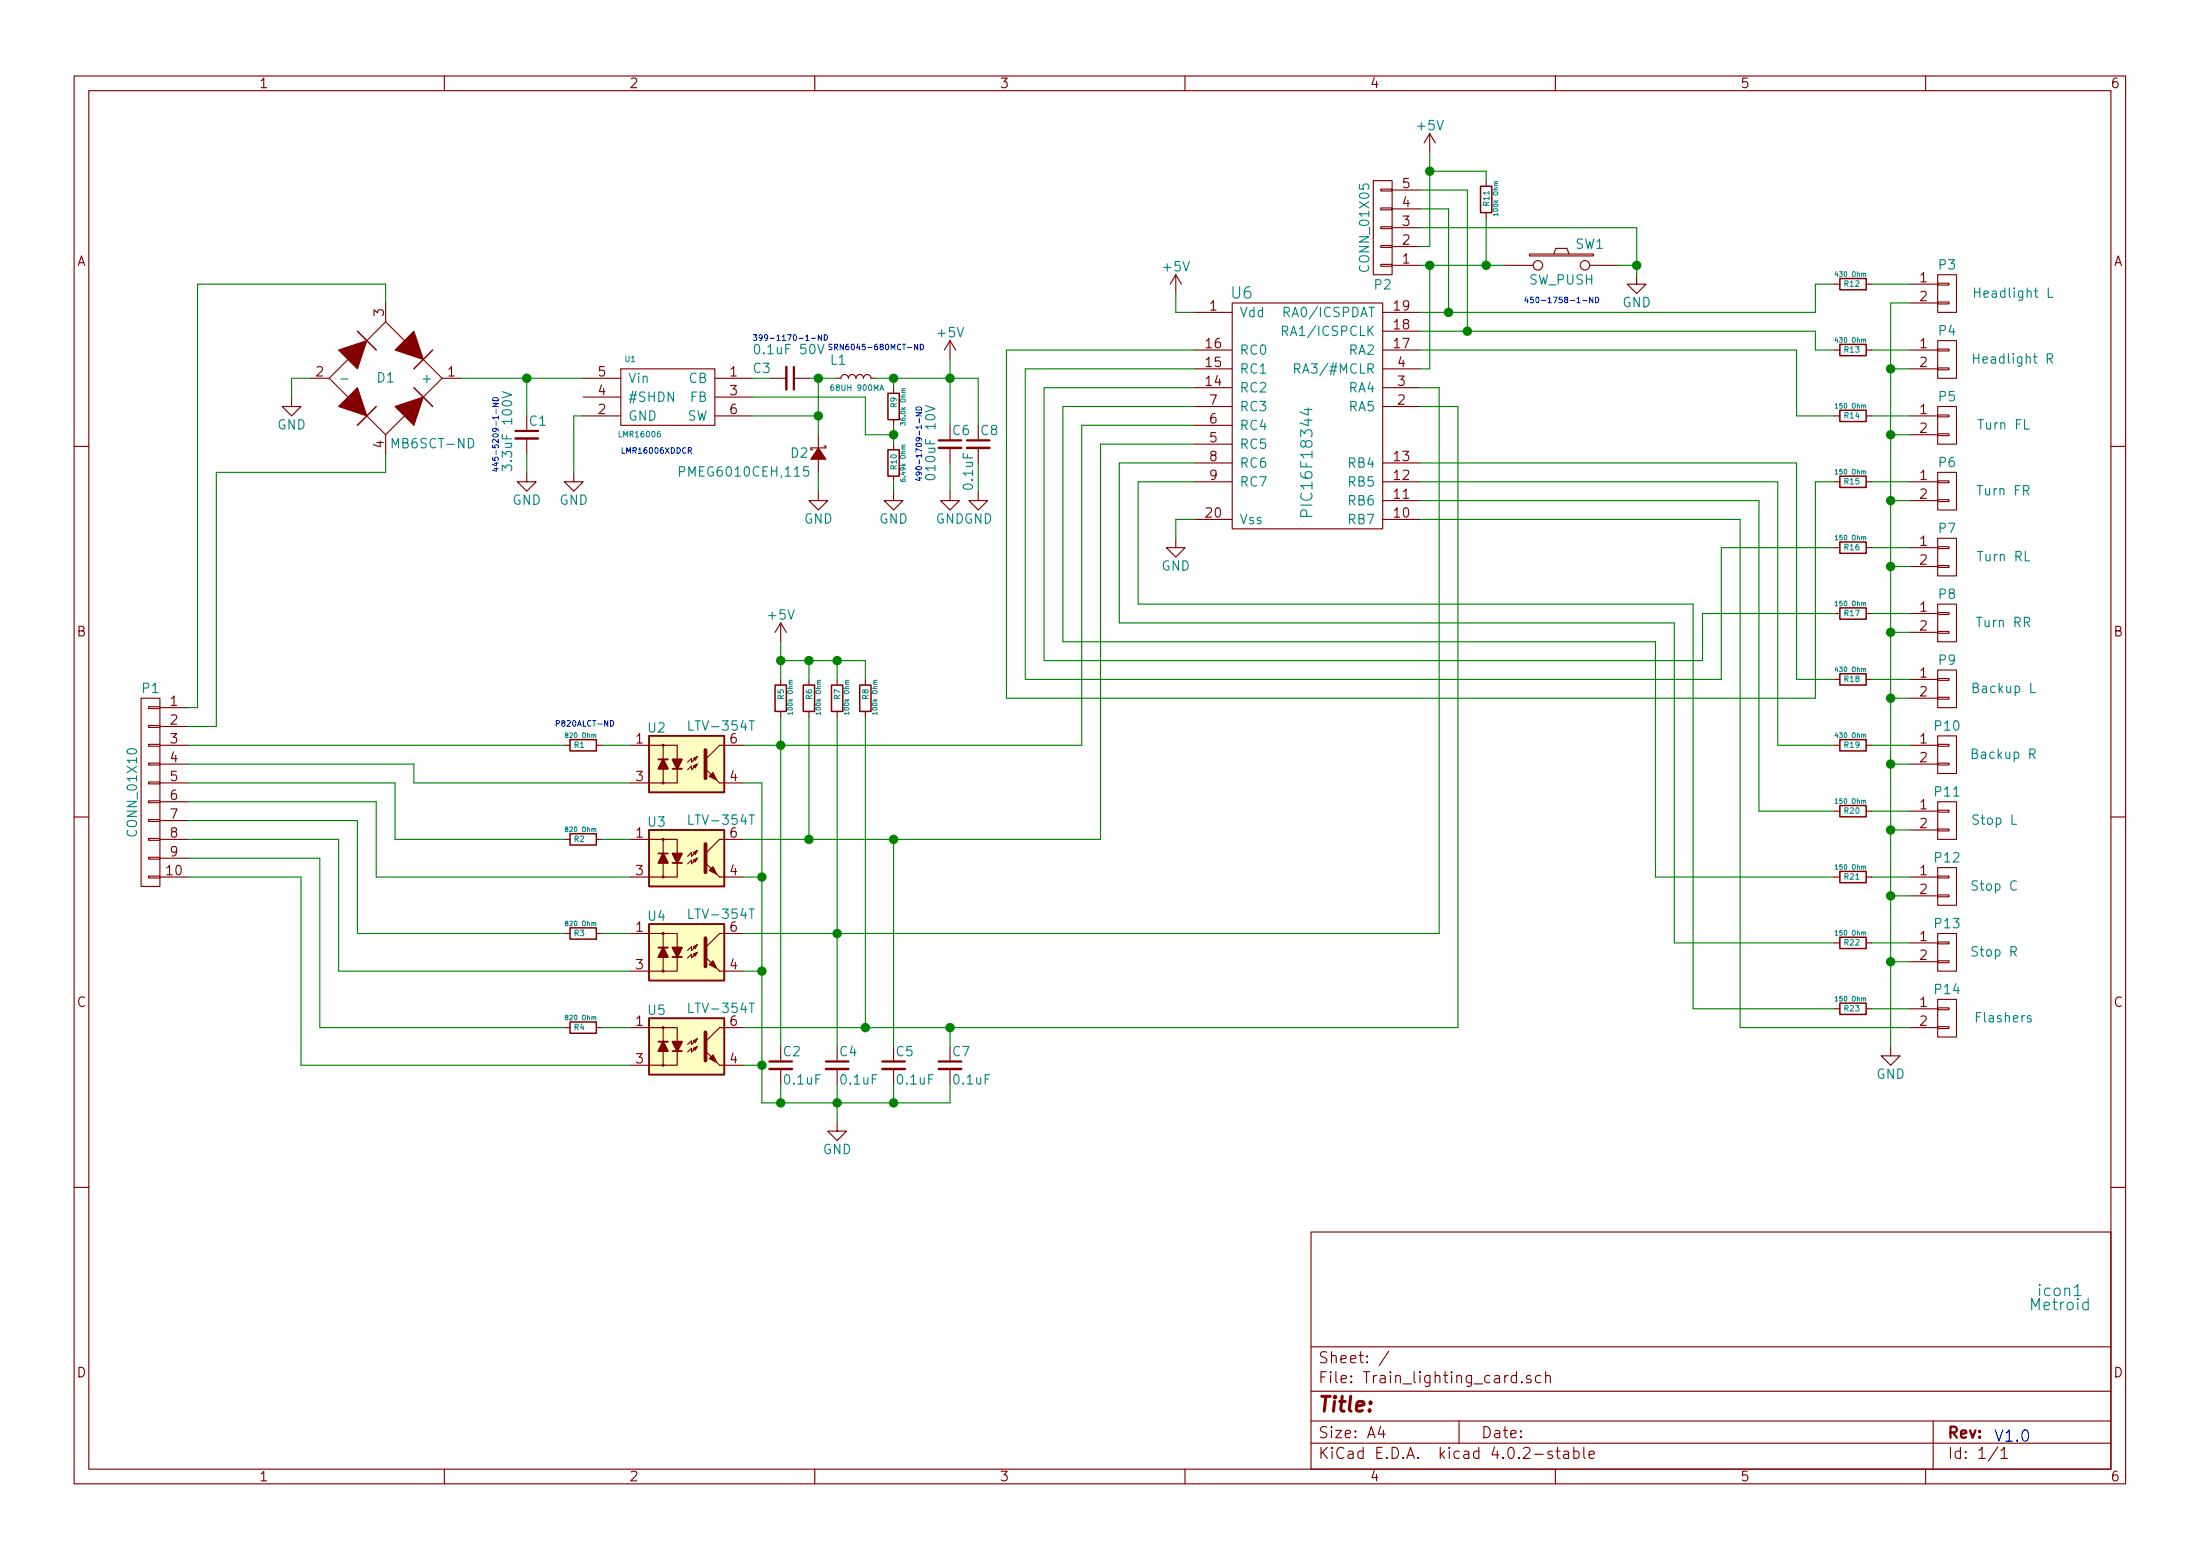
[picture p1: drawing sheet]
<svg xmlns="http://www.w3.org/2000/svg" width="297mm" height="210mm" viewBox="0 0 297 210" stroke-linecap="round" stroke-linejoin="round" font-family="sans-serif">
<g fill="none" stroke="#840000" stroke-width=".15">
<path d="M10 10.3h277v189.9h-277zM12 12.2h273v186.1h-273zM60 10.3v1.9M110 10.3v1.9M160 10.3v1.9M193 18l-.7 1.3M193 18v2.6M193 18l.8 1.3M210 10.3v1.9M260 10.3v1.9M158.7 37.1l-.7 1.2M158.7 37.1v2.5"/>
<path d="M158.7 37.1l.8 1.2M185.4 24.4h2.6v12.7h-2.6zM186.4 25.5h1.6v.3h-1.6zM186.4 28.1h1.6v.2h-1.6zM186.4 30.6h1.6v.3h-1.6zM186.4 33.1h1.6v.3h-1.6zM186.4 35.7h1.6v.2h-1.6zM188 35.8h3.8M188 33.3h3.8M188 30.7h3.8M188 28.2h3.8M188 25.6h3.8"/>
<path d="M200.7 24.4v.7M200.7 28.7v.8M203.2 35.8h3.8M206.5 34.3h8.6v.2h-8.6zM209.8 34.3l.3-.8h1.5l.2 .8M214.6 35.8h3.8M221 37.1v1.2h1.2l-1.2 1.3-1.3-1.3h1.3M247.6 38.3h.8M252 38.3h.7M257.8 38.3h3.8M261.6 38.2h1.5v.3h-1.5zM261.6 37.1h2.6v5.1h-2.6z"/>
<path d="M39.4 53.6v1.3h1.2l-1.2 1.2-1.3-1.2h1.3M41.9 51h2.5M44.4 51l2.6 2.6M47 48.5l-2.6 2.5M49.5 56.1l2.6 2.6M52.1 43.4l-2.6 2.6M52.1 43.4l2.5 2.6M52.1 40.9v2.5M52.1 58.7v2.5M54.6 56.1l-2.5 2.6M57.1 48.5l2.6 2.5M59.7 51h2.5"/>
<path d="M59.7 51l-2.6 2.6M71.1 59.2v2M78.7 56.1h5.1M78.7 51h5.1M78.7 53.6h5.1M83.8 49.8h12.7v7.6h-12.7zM96.5 56.1h5.1M96.5 51h5.1M96.5 53.6h5.1M104.1 51h2.1M107.3 51h1.9M110.5 58.7v1.7"/>
<path d="M113 51h.5a.51 .51 0 0 1 .5-.5 .51 .51 0 0 1 .6 .5 .51 .51 0 0 1 .5-.5 .51 .51 0 0 1 .5 .5 .51 .51 0 0 1 .5-.5 .51 .51 0 0 1 .5 .5 .51 .51 0 0 1 .5-.5 .51 .51 0 0 1 .5 .5h.5M120.6 52.3v.8M120.6 56.6v.8M120.6 59.9v.8M128.3 46v2.5M128.3 46l-.8 1.2M128.3 46l.7 1.2M161.3 42.2h5.1M161.3 54.9h5.1M161.3 52.3h5.1M161.3 49.8h5.1M161.3 59.9h5.1"/>
<path d="M161.3 57.4h5.1M161.3 47.2h5.1M166.4 40.9h20.3v30.5h-20.3zM186.7 42.2h5.1M186.7 54.9h5.1M186.7 52.3h5.1M186.7 49.8h5.1M186.7 47.2h5.1M186.7 44.7h5.1M247.6 47.2h.8M247.6 56.1h.8M252 47.2h.7"/>
<path d="M252 56.1h.7M257.8 49.8h3.8M257.8 47.2h3.8M257.8 40.9h3.8M257.8 56.1h3.8M257.8 58.7h3.8M261.6 40.8h1.5v.2h-1.5zM261.6 49.7h1.5v.2h-1.5zM261.6 47.1h1.5v.3h-1.5zM261.6 46h2.6v5h-2.6zM261.6 58.5h1.5v.3h-1.5zM261.6 56h1.5v.3h-1.5z"/>
<path d="M261.6 54.9h2.6v5h-2.6zM10 60.2h2M71.1 63.7v1.3h1.3l-1.3 1.3-1.3-1.3h1.3M77.5 63.7v1.3h1.2l-1.2 1.3-1.3-1.3h1.3M110.5 66.3v1.3h1.3l-1.3 1.2-1.3-1.2h1.3M110.5 62v1.7M111.3 60.2h.2v.2h-2v.3h.2M120.6 66.3v1.3h1.3l-1.3 1.2-1.2-1.2h1.2M120.6 64.3v.7M128.3 66.3v1.3h1.2l-1.2 1.2-1.3-1.2h1.3M128.3 60.4v2.1M132.1 66.3v1.3h1.2l-1.2 1.2-1.3-1.2h1.3"/>
<path d="M132.1 60.4v2.1M158.7 72.6v1.3h1.3l-1.3 1.3-1.2-1.3h1.2M161.3 62.5h5.1M161.3 65h5.1M161.3 70.1h5.1M186.7 62.5h5.1M186.7 65h5.1M186.7 70.1h5.1M186.7 67.6h5.1M247.6 65h.8M247.6 73.9h.8M252 65h.7"/>
<path d="M252 73.9h.7M257.8 65h3.8M257.8 67.6h3.8M257.8 73.9h3.8M257.8 76.4h3.8M261.6 67.4h1.5v.3h-1.5zM261.6 64.9h1.5v.2h-1.5zM261.6 63.7h2.6v5.1h-2.6zM261.6 76.3h1.5v.3h-1.5zM261.6 73.8h1.5v.2h-1.5zM261.6 72.6h2.6v5.1h-2.6zM285 60.2h2"/>
<path d="M19 94.2h2.6v25.4h-2.6zM20.1 97.9h1.5v.3h-1.5zM20.1 95.4h1.5v.2h-1.5zM21.6 95.5h3.8M21.6 98h3.8M105.4 84.1v2.5M105.4 91.7v.8M105.4 96v.8M105.4 84.1l-.8 1.2M105.4 84.1l.8 1.2M109.2 91.7v.8M109.2 96v.8"/>
<path d="M113 91.7v.8M113 96v.8M116.8 91.7v.8M116.8 96v.8M247.6 82.8h.8M247.6 91.7h.8M252 82.8h.7M252 91.7h.7M257.8 82.8h3.8M257.8 85.3h3.8M257.8 91.7h3.8M257.8 94.2h3.8"/>
<path d="M261.6 85.2h1.5v.3h-1.5zM261.6 82.7h1.5v.2h-1.5zM261.6 81.5h2.6v5.1h-2.6zM261.6 94.1h1.5v.3h-1.5zM261.6 91.6h1.5v.2h-1.5zM261.6 90.4h2.6v5.1h-2.6zM261.6 99.3h2.6v5.1h-2.6zM10 110.3h2M20.1 118.2h1.5v.3h-1.5zM20.1 115.7h1.5v.2h-1.5zM20.1 113.2h1.5v.2h-1.5zM20.1 110.6h1.5v.3h-1.5z"/>
<path d="M20.1 108.1h1.5v.2h-1.5zM20.1 105.5h1.5v.3h-1.5zM20.1 103h1.5v.2h-1.5zM20.1 100.5h1.5v.2h-1.5zM21.6 100.6h3.8M21.6 103.1h3.8M21.6 118.4h3.8M21.6 105.7h3.8M21.6 108.2h3.8M21.6 110.7h3.8M21.6 113.3h3.8M21.6 115.8h3.8"/>
<path d="M76.2 100.6h.8M76.2 113.3h.8M80.5 100.6h.8M80.5 113.3h.8M85.1 100.6h6.3v1.9M85.1 113.3h6.3v1.9M89.5 100.6v1.9M89.5 103.8v1.9M89.5 113.3v1.9M89.5 116.5v1.9M91.4 103.8v1.9h-6.3M91.4 116.5v1.9h-6.3"/>
<path d="M93.6 102.4l.5-.3-.2 .5zM93.6 115.1l.5-.3-.2 .5zM94.1 102.1l-.7 .8v-.5l-.6 .5M94.1 103.1l-.2 .5-.3-.2 .5-.3-.7 .8v-.5l-.6 .5M94.1 114.8l-.7 .8v-.5l-.6 .5M94.1 115.8l-.2 .5-.3-.2 .5-.3-.7 .8v-.5l-.6 .5M97.2 118.4h3.1M97.2 105.7h3.1M100.3 100.6h-3.1l-2 1.9M100.3 113.3h-3.1l-2 1.9M247.6 100.6h.8M247.6 109.5h.8"/>
<path d="M247.6 118.4h.8M252 100.6h.7M252 109.5h.7M252 118.4h.7M257.8 100.6h3.8M257.8 103.1h3.8M257.8 109.5h3.8M257.8 112h3.8M257.8 118.4h3.8M261.6 103h1.5v.2h-1.5zM261.6 100.5h1.5v.2h-1.5zM261.6 111.9h1.5v.2h-1.5z"/>
<path d="M261.6 109.3h1.5v.3h-1.5zM261.6 108.2h2.6v5.1h-2.6zM261.6 118.2h1.5v.3h-1.5zM261.6 117.1h2.6v5.1h-2.6zM285 110.3h2M76.2 138.7h.8M76.2 126h.8M80.5 138.7h.8M80.5 126h.8M85.1 126h6.3v1.9M85.1 138.7h6.3v1.9M89.5 126v1.9"/>
<path d="M89.5 129.2v1.9M89.5 138.7v1.9M91.4 129.2v1.9h-6.3M93.6 127.8l.5-.3-.2 .5zM94.1 127.5l-.7 .8v-.5l-.6 .5M94.1 128.5l-.2 .5-.3-.2 .5-.3-.7 .8v-.5l-.6 .5M97.2 131.1h3.1M100.3 138.7h-3.1l-2 1.9M100.3 126h-3.1l-2 1.9M247.6 127.2h.8M247.6 136.1h.8M252 127.2h.7"/>
<path d="M252 136.1h.7M257.8 120.9h3.8M257.8 127.2h3.8M257.8 129.8h3.8M257.8 136.1h3.8M257.8 138.7h3.8M261.6 120.8h1.5v.2h-1.5zM261.6 129.7h1.5v.2h-1.5zM261.6 127.1h1.5v.3h-1.5zM261.6 126h2.6v5.1h-2.6zM261.6 138.6h1.5v.2h-1.5zM261.6 136h1.5v.3h-1.5z"/>
<path d="M261.6 134.9h2.6v5h-2.6zM89.5 141.9v1.9M91.4 141.9v1.9h-6.3M93.6 140.5l.5-.3-.2 .5zM94.1 140.2l-.7 .8v-.5l-.6 .5M94.1 141.2l-.2 .5-.3-.2 .5-.3-.7 .8v-.5l-.6 .5M97.2 143.8h3.1M105.4 144.3v2M113 151.4v1.2h1.3l-1.3 1.3-1.2-1.3h1.2M113 144.3v2M120.6 144.3v2M128.3 144.3v2"/>
<path d="M255.3 141.2v1.3h1.2l-1.2 1.3-1.3-1.3h1.3M10 160.2h2M177 166.3h108v32h-108zM285 160.2h2M60 198.3v1.9M110 198.3v1.9M160 198.3v1.9M177 194.8h108M177 191.8h108M177 187.8h108M177 181.8h108M186.4 192.5l-.3 1h.9"/>
<path d="M186.8 193v1M187.5 182.3l-1.3 2M197 191.8v3M204.7 185.7l-.4-.1-.3 .3 .1 .6 .2 .1 .4-.1M204.7 185.1v1.5M205.5 186.5v.1l-.1-.1h.1v.1M206.7 185.7a.37 .37 0 0 0-.6 .1v.1a.54 .54 0 0 0 .6 .3l.1 .1-.1 .2-.2 .1-.4-.1M208 185.7l-.4-.1-.3 .3 .1 .6 .2 .1 .4-.1M208.7 185.7a.38 .38 0 0 1 .6 .1v.8M208.7 185.1v1.5M209.6 195.9a.37 .37 0 0 0-.6 .1v.1a.54 .54 0 0 0 .6 .3l.1 .1-.1 .2-.2 .1-.4-.1M210 198.3v1.9"/>
<path d="M210.1 195.8h.5M210.3 195.3v1.3l.2 .2h.1M211.2 195.9l.1-.1 .4 .1 .1 .9M211.8 196.2l-.5 .1-.2 .2 .1 .2 .1 .1 .5-.1M212.5 195.9a.48 .48 0 0 1 .6 .1l.1 .1-.1 .6a.48 .48 0 0 1-.6 0M212.5 195.3v1.5M213.8 195.3v1.3l.2 .2M214.6 196.3l.7-.1-.1-.3-.4-.1-.2 .2v.7l.2 .1 .4-.1M260 198.3v1.9M261 191.8v6.5M269.7 195.2l-1.2 2M270.2 195.8l.4-.5v1.5"/>
<path d="M270.2 196.8h.8"/>
<circle cx="207.6" cy="35.8" r=".63"/>
<circle cx="214" cy="35.8" r=".63"/>
<circle cx="89.5" cy="118.4" r=".13"/>
<circle cx="89.5" cy="100.6" r=".13"/>
<circle cx="89.5" cy="105.7" r=".13"/>
<circle cx="89.5" cy="113.3" r=".13"/>
<circle cx="89.5" cy="131.1" r=".13"/>
<circle cx="89.5" cy="138.7" r=".13"/>
<circle cx="89.5" cy="126" r=".13"/>
<circle cx="89.5" cy="143.8" r=".13"/>
</g>
<g fill="none" stroke="#008484" stroke-width=".15">
<path d="M276.6 38.9v1.2h.6M46 51.1h1M67.8 52.9l1.3 .4-1.3 .4M110.4 46.5l.4 1.2 .5-1.2M125 54.7l1.2 .5-1.2 .4M173.2 44.7l.6-.1 .1-.2-.1-.3-.2-.1h-.4v1.3M173.4 42.1h.6l.1-.2-.1-.3-.1-.1h-.5v1.2M174.8 49.8l.6-.1 .1-.2v-.3l-.2-.1h-.5v1.3M176.6 55v1l-1.1-.4M276.4 48.4l.6-.1 .1-.1v-.4l-.2-.1h-.5v1.3M276.7 48.4l.4 .6M67.8 63.5v-.7l.5 .4 .1-.4h.6l.1 .2v.4l-.1 .1"/>
<path d="M91.7 63.6h.7l.1-.2-.1-.3-.2-.1h-.5v1.3M109.1 63h-.6v.6l.2-.1 .4 .1v.5l-.1 .2h-.3l-.2-.2M125 64.2a.85 .85 0 0 1 1.2 .1v.2a.83 .83 0 0 1-1.2 0zM176.4 69.7v-.6a.42 .42 0 0 0-.4-.3 .42 .42 0 0 0-.4 .3v.6h1.5M101.1 97.3h.8M274.2 92.2v1.3h.6M101.1 110h.8M271.7 110v1.2h.6M274.1 101.7h.6l.1-.2-.1-.3-.2-.1h-.4v1.3M274.4 101.7l.4 .7M101.1 122.7h.8M101.1 135.4h.8"/>
<path d="M274.2 137.1h-.3l-.2 .1 .1 .2 .4 .1v.3l-.1 .1-.4-.1"/>
</g>
<g fill="none" stroke="#840000" stroke-width=".2">
<path d="M199.9 25.1h1.5v3.6h-1.5zM248.4 37.6h3.6v1.5h-3.6zM48.3 44.7l2.5 2.5M50.8 54.9l-2.5 2.5M55.9 52.3l2.5 2.6M58.4 47.2l-2.5 2.6M119.9 53.1h1.5v3.5h-1.5zM248.4 55.4h3.6v1.5h-3.6zM248.4 46.5h3.6v1.5h-3.6zM119.9 60.7h1.5v3.6h-1.5zM248.4 64.3h3.6v1.5h-3.6zM248.4 73.1h3.6v1.6h-3.6z"/>
<path d="M77 99.8h3.5v1.5h-3.5zM104.6 92.5h1.6v3.5h-1.6zM108.5 92.5h1.5v3.5h-1.5zM112.3 92.5h1.5v3.5h-1.5zM116.1 92.5h1.5v3.5h-1.5zM248.4 90.9h3.6v1.6h-3.6zM248.4 99.8h3.6v1.5h-3.6zM248.4 82h3.6v1.6h-3.6zM77 112.5h3.5v1.5h-3.5zM248.4 108.7h3.6v1.5h-3.6zM248.4 117.6h3.6v1.5h-3.6zM77 125.2h3.5v1.5h-3.5z"/>
<path d="M77 137.9h3.5v1.5h-3.5zM248.4 126.5h3.6v1.5h-3.6zM248.4 135.4h3.6v1.5h-3.6z"/>
</g>
<g fill="none" stroke="#008484" stroke-width=".14">
<path d="M202.2 24.5h-.4v.2l.1 .1M251.6 37l.1-.1h.2v.4M118.8 52.7l.2-.8 .3 .8M118.9 52.5h.3M122.2 52.4l-.4 .1v.1l.1 .1M251.6 54.8l.1-.1h.2v.4M251.6 45.9l.1-.1h.2v.4M122.2 60.1h-.4v.1l.1 .1M251.6 63.6l.1-.1 .2 .1v.4M251.6 72.5l.1-.1 .2 .1v.4M80.2 99.2l.1-.1h.1v.4M107 91.8h-.4v.2l.1 .1"/>
<path d="M110.8 91.8h-.4v.2l.1 .1M114.6 91.8h-.4v.2l.1 .1M118.4 91.8h-.4v.2l.1 .1M251.6 90.3l.1-.1h.2v.4M251.6 99.2l.1-.1h.2v.4M251.6 81.4l.1-.1 .2 .1v.4M80.2 111.9l.1-.1h.1v.4M251.6 108.1l.1-.1h.2v.4M251.6 117l.1-.1h.2v.4M80.2 124.6l.1-.1h.1v.4M80.2 137.3l.1-.1h.1v.4M251.6 125.9l.1-.1h.2v.4"/>
<path d="M251.6 134.8l.1-.1h.2v.4"/>
</g>
<g fill="#ffffc2" stroke="#ffffc2" stroke-width=".14">
<path d="M87.6 99.3h10.2v7.6h-10.2z"/>
<path d="M87.6 112h10.2v7.6h-10.2z"/>
<path d="M87.6 124.7h10.2v7.6h-10.2z"/>
<path d="M87.6 137.4h10.2v7.6h-10.2z"/>
</g>
<path d="M87.6 99.3h10.2v7.6h-10.2zM87.6 112h10.2v7.6h-10.2zM88.9 102.5h1.3M88.9 115.2h1.3M90.8 103.8h1.3M90.8 116.5h1.3M87.6 124.7h10.2v7.6h-10.2zM87.6 137.4h10.2v7.6h-10.2zM88.9 127.9h1.3M90.8 129.2h1.3M88.9 140.6h1.3M90.8 141.9h1.3" fill="none" stroke="#840000" stroke-width=".25"/>
<g fill="#840000" stroke="#840000" stroke-width=".15">
<path d="M95.2 103.8l2 1.9z"/>
<path d="M95.8 104.8l.5-.5 .5 1z"/>
<path d="M95.2 116.5l2 1.9z"/>
<path d="M95.8 117.5l.5-.5 .5 1z"/>
<path d="M95.2 129.2l2 1.9z"/>
<path d="M95.8 130.2l.5-.5 .5 1z"/>
<path d="M95.2 141.9l2 1.9z"/>
<path d="M95.8 142.9l.5-.5 .5 1z"/>
<path d="M110.5 60.4l1 1.6h-2z"/>
<path d="M45.7 54.9l2.6-2.6 1.2 3.8z"/>
<path d="M45.7 47.2l3.8-1.2-1.2 3.8z"/>
<path d="M53.3 54.9l3.8-1.3-1.2 3.8z"/>
<path d="M55.9 44.7l1.2 3.8-3.8-1.3z"/>
</g>
<path d="M95.2 101.2v3.8M95.2 113.9v3.8M95.2 126.6v3.8M95.2 139.3v3.8" fill="none" stroke="#840000" stroke-width=".51"/>
<g fill="#840000" stroke="#840000" stroke-width=".25">
<path d="M89.5 102.5l.7 1.3h-1.3z"/>
<path d="M90.8 102.5h1.3l-.7 1.3z"/>
<path d="M89.5 115.2l.7 1.3h-1.3z"/>
<path d="M90.8 115.2h1.3l-.7 1.3z"/>
<path d="M89.5 127.9l.7 1.3h-1.3z"/>
<path d="M90.8 127.9h1.3l-.7 1.3z"/>
<path d="M89.5 140.6l.7 1.3h-1.3z"/>
<path d="M90.8 140.6h1.3l-.7 1.3z"/>
</g>
<path d="M69.6 59.2h3M106.2 49.5v3.1M126.7 60.4h3.1M130.6 60.4h3M103.9 144.3h3M111.5 144.3h3.1M119.1 144.3h3.1M126.7 144.3h3.1" fill="none" stroke="#840000" stroke-width=".33"/>
<path d="M69.6 58.2h3M107.2 49.5v3.1M126.7 59.4h3.1M130.6 59.4h3M103.9 143.3h3M111.5 143.3h3.1M119.1 143.3h3.1M126.7 143.3h3.1" fill="none" stroke="#840000" stroke-width=".3"/>
<g fill="none" stroke="#0000c2" stroke-width=".14">
<path d="M66.5 54.4h.8l-.8 .5h.8M66.5 53.8a.42 .42 0 0 1 .5-.1 .42 .42 0 0 1 .3 .4h-.8zM67 55.2v.6M109.6 45.6h.5M110.9 45.2v.7l-.4-.7v.7M111.3 45.2a.38 .38 0 0 1 .4 .4 .38 .38 0 0 1-.4 .3zM122.5 46.9h.6M123.7 55.7h.7l-.7 .4h.7M123.7 55a.42 .42 0 0 1 .5-.1 .42 .42 0 0 1 .2 .4h-.7zM123.9 46.5v.7l-.4-.7v.7M124.1 56.5v.6M124.3 46.5a.38 .38 0 0 1 .4 .3 .38 .38 0 0 1-.4 .4z"/>
<path d="M213.7 40.6h.6M215.1 40.1v.8l-.5-.8v.8M215.4 40.1a.38 .38 0 0 1 .5 .4 .38 .38 0 0 1-.5 .4zM92.9 60.8h.4v-.3l-.4-.1v.8M93.1 60.8l.3 .4M82.4 97.3a.38 .38 0 0 1 .5 .3 .38 .38 0 0 1-.5 .4z"/>
</g>
<g fill="none" stroke="#008400" stroke-width=".15">
<path d="M158.7 39.6v2.6h2.6M191.8 35.8h11.4M191.8 30.7h29.2v6.4M191.8 28.2h3.8v14M191.8 25.6h6.3v19.1M193 35.8v14h-1.2M193 23.1h7.7v1.3M193 20.6v12.7h-1.2M200.7 29.5v6.3M218.4 35.8h2.6M247.6 38.3h-2.5v3.9h-53.3M252.7 38.3h5.1"/>
<path d="M41.9 51h-2.5v2.6M52.1 40.9v-2.6h-25.4v57.2h-1.3M62.2 51h16.5M71.1 51v5.1M78.7 56.1h-1.2v7.6M101.6 51h2.5M101.6 56.1h8.9M101.6 53.6h15.2v5.1h3.8M109.2 51h3.8M110.5 51v7.7M118.1 51h14v6.4M120.6 51v1.3"/>
<path d="M120.6 57.4v2.5M128.3 48.5v8.9M161.3 54.9h-17.8v31.7h80v31.8h24.1M161.3 59.9h-12.7v53.4h-48.3M161.3 57.4h-15.3v43.2h-45.7M161.3 47.2h-25.4v47h109.2v-29.2h2.5M161.3 49.8h-22.9v41.9h94v-17.8h15.2M161.3 52.3h-20.3v36.8h88.9v-6.3h17.7M191.8 52.3h2.5v73.7h-94M191.8 47.2h50.8v8.9h5M191.8 44.7h53.3v2.5h2.5M191.8 54.9h5v83.8h-96.5"/>
<path d="M252.7 47.2h5.1M252.7 56.1h5.1M255.3 49.8h2.5M255.3 58.7h2.5M257.8 40.9h-2.5v100.3M52.1 61.2v2.5h-22.9v34.3h-3.8M71.1 61.2v2.5M110.5 63.7v2.6M120.6 65v1.3M128.3 62.5v3.8M132.1 62.5v3.8M161.3 65h-7.6v16.5h74.9v54.6h19"/>
<path d="M161.3 70.1h-2.6v2.5M161.3 62.5h-10.2v21.6h75v43.1h21.5M191.8 65h48.2v35.6h7.6M191.8 70.1h43.1v68.6h22.9M191.8 67.6h45.7v41.9h10.1M191.8 62.5h50.8v29.2h5M252.7 65h5.1M252.7 73.9h5.1M255.3 67.6h2.5M255.3 76.4h2.5M105.4 89.1h11.4v2.6M105.4 86.6v5.1"/>
<path d="M105.4 96.8v44.4M109.2 89.1v2.6M109.2 96.8v16.5M113 89.1v2.6M113 96.8v44.4M116.8 96.8v41.9M252.7 91.7h5.1M252.7 82.8h5.1M255.3 94.2h2.5M255.3 85.3h2.5M25.4 110.7h22.9v15.3h27.9M25.4 108.2h25.4v10.2h34.3"/>
<path d="M25.4 118.4h15.2v25.4h44.5M25.4 113.3h20.3v17.8h39.4M25.4 105.7h27.9v7.6h22.9M25.4 103.1h30.5v2.6h29.2M25.4 100.6h50.8M25.4 115.8h17.8v22.9h33M81.3 113.3h3.8M81.3 100.6h3.8M100.3 118.4h2.6M100.3 105.7h2.6v43.1h25.4v-2.5M120.6 113.3v27.9M252.7 118.4h5.1"/>
<path d="M252.7 100.6h5.1M252.7 109.5h5.1M255.3 103.1h2.5M255.3 112h2.5M81.3 126h3.8M81.3 138.7h3.8M100.3 131.1h2.6M128.3 138.7v2.5M252.7 127.2h5.1M252.7 136.1h5.1M255.3 129.8h2.5M255.3 120.9h2.5"/>
<path d="M100.3 143.8h2.6M105.4 146.3v2.5M113 146.3v5.1M120.6 146.3v2.5"/>
</g>
<g fill="#008400" stroke="#008400" stroke-width=".25">
<circle cx="221" cy="35.8" r=".51"/>
<circle cx="198.1" cy="44.7" r=".51"/>
<circle cx="195.6" cy="42.2" r=".51"/>
<circle cx="193" cy="23.1" r=".51"/>
<circle cx="200.7" cy="35.8" r=".51"/>
<circle cx="193" cy="35.8" r=".51"/>
<circle cx="255.3" cy="129.8" r=".51"/>
<circle cx="255.3" cy="120.9" r=".51"/>
<circle cx="255.3" cy="112" r=".51"/>
<circle cx="255.3" cy="103.1" r=".51"/>
<circle cx="255.3" cy="94.2" r=".51"/>
<circle cx="255.3" cy="85.3" r=".51"/>
<circle cx="255.3" cy="76.4" r=".51"/>
<circle cx="255.3" cy="67.6" r=".51"/>
<circle cx="255.3" cy="58.7" r=".51"/>
<circle cx="255.3" cy="49.8" r=".51"/>
<circle cx="102.9" cy="131.1" r=".51"/>
<circle cx="102.9" cy="118.4" r=".51"/>
<circle cx="105.4" cy="100.6" r=".51"/>
<circle cx="109.2" cy="113.3" r=".51"/>
<circle cx="113" cy="126" r=".51"/>
<circle cx="116.8" cy="138.7" r=".51"/>
<circle cx="105.4" cy="89.1" r=".51"/>
<circle cx="109.2" cy="89.1" r=".51"/>
<circle cx="113" cy="89.1" r=".51"/>
<circle cx="105.4" cy="148.8" r=".51"/>
<circle cx="113" cy="148.8" r=".51"/>
<circle cx="120.7" cy="148.8" r=".51"/>
<circle cx="120.7" cy="113.3" r=".51"/>
<circle cx="128.3" cy="138.7" r=".51"/>
<circle cx="102.9" cy="143.8" r=".51"/>
<circle cx="120.7" cy="51" r=".51"/>
<circle cx="128.3" cy="51" r=".51"/>
<circle cx="120.7" cy="58.7" r=".51"/>
<circle cx="71.1" cy="51" r=".51"/>
<circle cx="110.5" cy="51" r=".51"/>
<circle cx="110.5" cy="56.1" r=".51"/>
</g>
<text font-size="2.8" fill="#840000" x="178" y="190.5">Title:</text>
<g font-size="2.1" fill="#008484">
<text x="166.3" y="40.3">U6</text>
<text x="177.2" y="69" transform="rotate(-90 177.2 69)">PIC16F18344</text>
<text x="274.3" y="176.8">Metroid</text>
<text x="275.4" y="174.9">icon1</text>
</g>
<g font-size="2.1" fill="#840000">
<text x="178" y="184">Sheet: /</text>
<text x="178" y="186.7">File: Train_lighting_card.sch</text>
<text x="178" y="196.9">KiCad E.D.A. kicad 4.0.2-stable</text>
<text x="178" y="194.1">Size: A4</text>
<text x="200" y="194.1">Date:</text>
<text x="263" y="194.1">Rev:</text>
<text x="263" y="196.9">Id: 1/1</text>
</g>
<text font-size="2.1" fill="#0000c2" x="269.2" y="194.6">V1.0</text>
<g font-size="1.8" fill="#840000">
<text x="35" y="11.9">1</text>
<text x="85" y="11.9">2</text>
<text x="135" y="11.9">3</text>
<text x="185" y="11.9">4</text>
<text x="235" y="11.9">5</text>
<text x="285" y="11.9">6</text>
<text x="189.4" y="27.9">4</text>
<text x="189.4" y="25.4">5</text>
<text x="10.4" y="35.9">A</text>
<text x="189.4" y="35.6">1</text>
<text x="189.4" y="33">2</text>
<text x="189.4" y="30.5">3</text>
<text x="285.4" y="35.9">A</text>
<text x="163.3" y="41.9">1</text>
<text x="188.3" y="41.9">19</text>
<text x="259.2" y="38.1">1</text>
<text x="259.2" y="40.6">2</text>
<text x="51.8" y="42.6" transform="rotate(-90 51.8 42.6)">3</text>
<text x="162.9" y="47">16</text>
<text x="188.3" y="47">17</text>
<text x="188.3" y="44.4">18</text>
<text x="259.2" y="47">1</text>
<text x="42.7" y="50.8">2</text>
<text x="60.5" y="50.8">1</text>
<text x="80.8" y="53.3">4</text>
<text x="80.8" y="50.8">5</text>
<text x="98.6" y="50.8">1</text>
<text x="98.6" y="53.3">3</text>
<text x="162.9" y="52.1">14</text>
<text x="162.9" y="49.5">15</text>
<text x="188.7" y="52.1">3</text>
<text x="188.7" y="49.5">4</text>
<text x="259.2" y="49.5">2</text>
<text x="80.8" y="55.9">2</text>
<text x="98.6" y="55.9">6</text>
<text x="163.3" y="59.7">5</text>
<text x="163.3" y="57.1">6</text>
<text x="163.3" y="54.6">7</text>
<text x="188.7" y="54.6">2</text>
<text x="259.2" y="55.9">1</text>
<text x="259.2" y="58.4">2</text>
<text x="51.8" y="60.4" transform="rotate(-90 51.8 60.4)">4</text>
<text x="163.3" y="62.2">8</text>
<text x="163.3" y="64.8">9</text>
<text x="188.3" y="64.8">12</text>
<text x="188.3" y="62.2">13</text>
<text x="259.2" y="64.8">1</text>
<text x="162.9" y="69.8">20</text>
<text x="188.3" y="69.8">10</text>
<text x="188.3" y="67.3">11</text>
<text x="259.2" y="67.3">2</text>
<text x="259.2" y="73.7">1</text>
<text x="259.2" y="76.2">2</text>
<text x="259.2" y="82.5">1</text>
<text x="10.4" y="85.9">B</text>
<text x="259.2" y="85.1">2</text>
<text x="285.4" y="85.9">B</text>
<text x="23" y="95.2">1</text>
<text x="259.2" y="91.4">1</text>
<text x="259.2" y="94">2</text>
<text x="23" y="97.8">2</text>
<text x="23" y="100.3">3</text>
<text x="85.9" y="100.3">1</text>
<text x="98.6" y="100.3">6</text>
<text x="259.2" y="100.3">1</text>
<text x="23" y="102.9">4</text>
<text x="23" y="105.4">5</text>
<text x="23" y="107.9">6</text>
<text x="85.9" y="105.4">3</text>
<text x="98.6" y="105.4">4</text>
<text x="259.2" y="102.9">2</text>
<text x="23" y="110.5">7</text>
<text x="23" y="113">8</text>
<text x="85.9" y="113">1</text>
<text x="98.6" y="113">6</text>
<text x="259.2" y="109.2">1</text>
<text x="259.2" y="111.8">2</text>
<text x="22.5" y="118.1">10</text>
<text x="23" y="115.6">9</text>
<text x="85.9" y="118.1">3</text>
<text x="98.6" y="118.1">4</text>
<text x="259.2" y="118.1">1</text>
<text x="85.9" y="125.7">1</text>
<text x="98.6" y="125.7">6</text>
<text x="259.2" y="120.6">2</text>
<text x="85.9" y="130.8">3</text>
<text x="98.6" y="130.8">4</text>
<text x="259.2" y="127">1</text>
<text x="259.2" y="129.5">2</text>
<text x="10.4" y="135.9">C</text>
<text x="259.2" y="135.9">1</text>
<text x="285.4" y="135.9">C</text>
<text x="85.9" y="138.4">1</text>
<text x="85.9" y="143.5">3</text>
<text x="98.6" y="143.5">4</text>
<text x="98.6" y="138.4">6</text>
<text x="259.2" y="138.4">2</text>
<text x="10.4" y="185.9">D</text>
<text x="285.4" y="185.9">D</text>
<text x="35" y="199.9">1</text>
<text x="85" y="199.9">2</text>
<text x="135" y="199.9">3</text>
<text x="185" y="199.9">4</text>
<text x="235" y="199.9">5</text>
<text x="285" y="199.9">6</text>
</g>
<g font-size="1.8" fill="#008484">
<text x="191.4" y="17.6">+5V</text>
<text x="212.7" y="33.6">SW1</text>
<text x="157.1" y="36.6">+5V</text>
<text x="184.9" y="36.4" transform="rotate(-90 184.9 36.4)">CONN_01X05</text>
<text x="185.6" y="39.1">P2</text>
<text x="206.5" y="38.4">SW_PUSH</text>
<text x="219" y="41.4">GND</text>
<text x="261.8" y="36.4">P3</text>
<text x="267" y="40.2">Headlight L</text>
<text x="102.4" y="47.8">0.1uF 50V</text>
<text x="126.7" y="45.5">+5V</text>
<text x="167.4" y="42.8">Vdd</text>
<text x="167.4" y="47.9">RC0</text>
<text x="173.9" y="45.3">RA1/ICSPCLK</text>
<text x="173.9" y="42.8">RA0/ICSPDAT</text>
<text x="182.1" y="47.9">RA2</text>
<text x="261.8" y="45.3">P4</text>
<text x="51" y="51.6">D1</text>
<text x="57.4" y="51.7">+</text>
<text x="84.8" y="51.7">Vin</text>
<text x="92.9" y="51.7">CB</text>
<text x="101.7" y="50.3">C3</text>
<text x="112.2" y="49.2">L1</text>
<text x="167.4" y="53">RC2</text>
<text x="167.4" y="50.4">RC1</text>
<text x="175.6" y="50.4">RA3/#MCLR</text>
<text x="182.1" y="53">RA4</text>
<text x="266.9" y="49.1">Headlight R</text>
<text x="37.4" y="58">GND</text>
<text x="71.5" y="57.4">C1</text>
<text x="84.8" y="56.8">GND</text>
<text x="84.8" y="54.2">#SHDN</text>
<text x="92.7" y="56.8">SW</text>
<text x="93.1" y="54.2">FB</text>
<text x="128.7" y="58.7">C6</text>
<text x="132.5" y="58.7">C8</text>
<text x="167.4" y="58">RC4</text>
<text x="167.4" y="55.5">RC3</text>
<text x="182.1" y="55.5">RA5</text>
<text x="261.8" y="54.1">P5</text>
<text x="267.2" y="58">Turn FL</text>
<text x="53.2" y="60.5">MB6SCT-ND</text>
<text x="69.1" y="62.9" transform="rotate(-90 69.1 62.9)">3.3uF 100V</text>
<text x="92.3" y="64.3">PMEG6010CEH,115</text>
<text x="106.8" y="61.8">D2</text>
<text x="126.3" y="64.2" transform="rotate(-90 126.3 64.2)">010uF 10V</text>
<text x="131.4" y="66" transform="rotate(-90 131.4 66)">0.1uF</text>
<text x="167.4" y="60.6">RC5</text>
<text x="167.4" y="63.1">RC6</text>
<text x="167.4" y="65.7">RC7</text>
<text x="182.1" y="65.7">RB5</text>
<text x="182.1" y="63.1">RB4</text>
<text x="261.8" y="63">P6</text>
<text x="69.2" y="68.1">GND</text>
<text x="75.5" y="68.1">GND</text>
<text x="108.5" y="70.7">GND</text>
<text x="118.7" y="70.7">GND</text>
<text x="126.3" y="70.7">GNDGND</text>
<text x="167.4" y="70.7">Vss</text>
<text x="182.1" y="70.7">RB7</text>
<text x="182.1" y="68.2">RB6</text>
<text x="261.8" y="71.9">P7</text>
<text x="267.1" y="66.8">Turn FR</text>
<text x="156.8" y="77">GND</text>
<text x="267.1" y="75.7">Turn RL</text>
<text x="103.8" y="83.6">+5V</text>
<text x="261.8" y="80.8">P8</text>
<text x="261.8" y="89.7">P9</text>
<text x="267" y="84.6">Turn RR</text>
<text x="19.3" y="93.5">P1</text>
<text x="266.5" y="93.5">Backup L</text>
<text x="87.5" y="98.9">U2</text>
<text x="93.4" y="98.6">LTV-354T</text>
<text x="261.3" y="98.6">P10</text>
<text x="261.3" y="107.5">P11</text>
<text x="266.4" y="102.4">Backup R</text>
<text x="18.5" y="112.6" transform="rotate(-90 18.5 112.6)">CONN_01X10</text>
<text x="87.5" y="111.6">U3</text>
<text x="93.4" y="111.3">LTV-354T</text>
<text x="266.5" y="111.3">Stop L</text>
<text x="261.3" y="116.4">P12</text>
<text x="87.5" y="124.3">U4</text>
<text x="93.4" y="124">LTV-354T</text>
<text x="261.3" y="125.3">P13</text>
<text x="266.4" y="120.2">Stop C</text>
<text x="266.4" y="129.1">Stop R</text>
<text x="87.5" y="137">U5</text>
<text x="93.4" y="136.7">LTV-354T</text>
<text x="261.3" y="134.2">P14</text>
<text x="266.9" y="138">Flashers</text>
<text x="105.8" y="142.5">C2</text>
<text x="113.4" y="142.5">C4</text>
<text x="121" y="142.5">C5</text>
<text x="128.7" y="142.5">C7</text>
<text x="106" y="146.3">0.1uF</text>
<text x="113.6" y="146.3">0.1uF</text>
<text x="121.2" y="146.3">0.1uF</text>
<text x="128.9" y="146.3">0.1uF</text>
<text x="253.3" y="145.6">GND</text>
<text x="111.1" y="155.7">GND</text>
</g>
<g font-size="1.1" fill="#008484">
<text x="201.1" y="27.7" transform="rotate(-90 201.1 27.7)">R11</text>
<text x="249.1" y="38.7">R12</text>
<text x="249.1" y="47.6">R13</text>
<text x="84.4" y="48.8">U1</text>
<text x="112.5" y="52.7">68UH 900MA</text>
<text x="83.7" y="59">LMR16006</text>
<text x="121.1" y="55" transform="rotate(-90 121.1 55)">R9</text>
<text x="249.1" y="56.5">R14</text>
<text x="121.1" y="63.3" transform="rotate(-90 121.1 63.3)">R10</text>
<text x="249.1" y="65.3">R15</text>
<text x="249.1" y="74.2">R16</text>
<text x="249.1" y="83.1">R17</text>
<text x="105.8" y="94.4" transform="rotate(-90 105.8 94.4)">R5</text>
<text x="109.6" y="94.4" transform="rotate(-90 109.6 94.4)">R6</text>
<text x="113.4" y="94.4" transform="rotate(-90 113.4 94.4)">R7</text>
<text x="117.2" y="94.4" transform="rotate(-90 117.2 94.4)">R8</text>
<text x="249.1" y="92">R18</text>
<text x="77.5" y="100.9">R1</text>
<text x="249.1" y="100.9">R19</text>
<text x="77.5" y="113.6">R2</text>
<text x="249.1" y="109.8">R20</text>
<text x="249.1" y="118.7">R21</text>
<text x="77.5" y="126.3">R3</text>
<text x="249.1" y="127.6">R22</text>
<text x="249.1" y="136.5">R23</text>
<text x="77.5" y="139">R4</text>
</g>
<g font-size="1.1" fill="#0000c2">
<text x="205.7" y="40.9">450-1758-1-ND</text>
<text x="101.6" y="46">399-1170-1-ND</text>
<text x="111.8" y="47.2">SRN6045-680MCT-ND</text>
<text x="67.3" y="63.7" transform="rotate(-90 67.3 63.7)">445-5209-1-ND</text>
<text x="83.8" y="61.2">LMR16006XDDCR</text>
<text x="124.5" y="65" transform="rotate(-90 124.5 65)">490-1709-1-ND</text>
<text x="74.9" y="98">P820ALCT-ND</text>
</g>
<g font-size=".9" fill="#008484">
<text x="202.3" y="28.9" transform="rotate(-90 202.3 28.9)">100k Ohm</text>
<text x="248" y="37.3">430 Ohm</text>
<text x="248" y="46.2">430 Ohm</text>
<text x="122.3" y="57.1" transform="rotate(-90 122.3 57.1)">36.0k Ohm</text>
<text x="248" y="55.1">150 Ohm</text>
<text x="122.3" y="64.8" transform="rotate(-90 122.3 64.8)">6.49k Ohm</text>
<text x="248" y="64">150 Ohm</text>
<text x="248" y="72.9">150 Ohm</text>
<text x="248" y="81.8">150 Ohm</text>
<text x="248" y="90.7">430 Ohm</text>
<text x="76.5" y="99.6">820 Ohm</text>
<text x="107" y="96.2" transform="rotate(-90 107 96.2)">100k Ohm</text>
<text x="110.8" y="96.2" transform="rotate(-90 110.8 96.2)">100k Ohm</text>
<text x="114.6" y="96.2" transform="rotate(-90 114.6 96.2)">100k Ohm</text>
<text x="118.4" y="96.2" transform="rotate(-90 118.4 96.2)">100k Ohm</text>
<text x="248" y="99.6">430 Ohm</text>
<text x="76.5" y="112.3">820 Ohm</text>
<text x="248" y="108.5">150 Ohm</text>
<text x="248" y="117.3">150 Ohm</text>
<text x="76.5" y="125">820 Ohm</text>
<text x="248" y="126.2">150 Ohm</text>
<text x="76.5" y="137.7">820 Ohm</text>
<text x="248" y="135.1">150 Ohm</text>
</g>
</svg>
